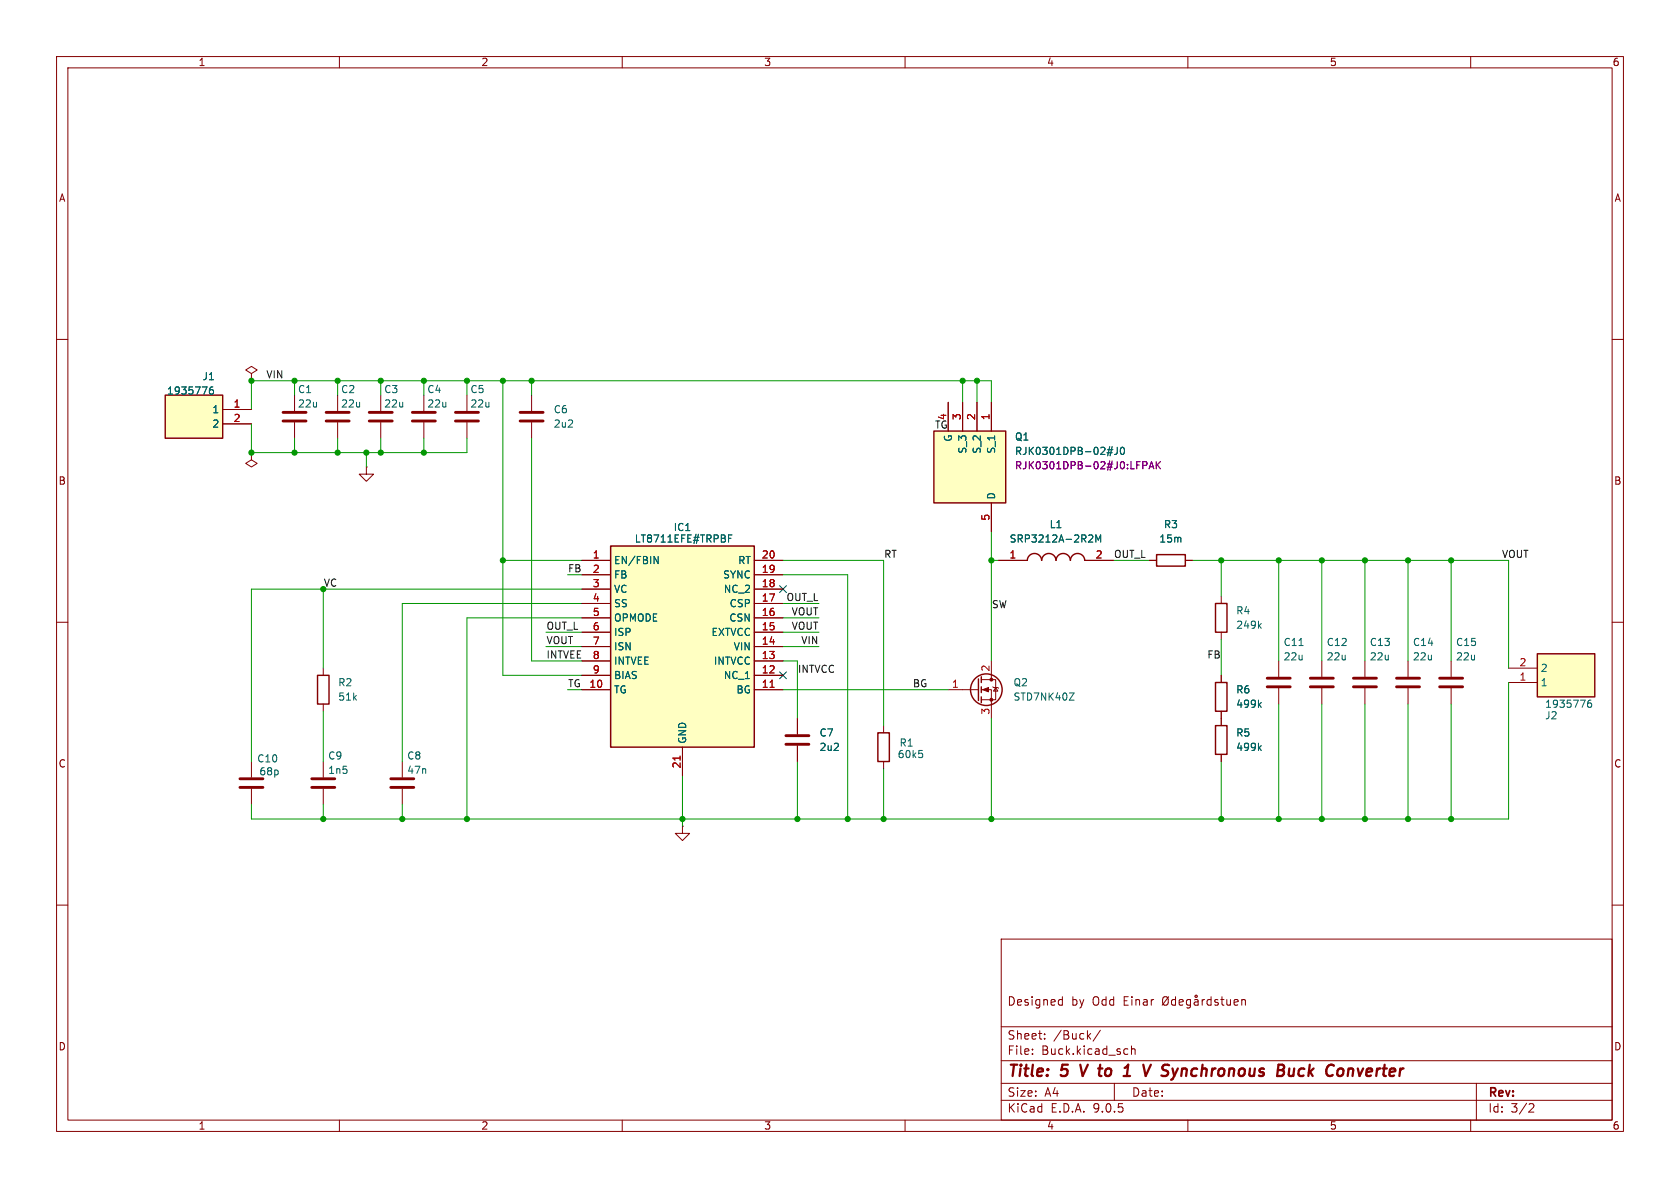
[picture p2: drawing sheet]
<svg xmlns="http://www.w3.org/2000/svg" width="297mm" height="210mm" viewBox="0 0 297 210" stroke-linecap="round" stroke-linejoin="round" font-family="sans-serif">
<g fill="none" stroke="#840000" stroke-width=".18">
<path d="M10 10h277v190h-277zM12 12h273v186h-273zM60 10v2M110 10v2M160 10v2M210 10v2M260 10v2M10 60h2M44.4 66l1.1-.6-1.1-.6-1 .6 1 .6v1.3M44.4 67.3h.1M94 69.9v2.7M94 74.7v2.8"/>
<path d="M285 60h2M44.4 80v1.3l1.1 .6-1.1 .7-1-.7 1-.6M44.4 80h.1M10 110h2M175.3 116.8v3.3M215.9 105.4v1.3M215.9 111.8v1.2M215.9 119.4v1.3M285 110h2M44.4 134.6v2.8M44.4 139.4v2.8M57.1 134.6v2.8"/>
<path d="M57.1 139.4v2.8M71.1 134.6v2.8M71.1 139.4v2.8M167.6 121.9h5.4M173.5 120.1h2.5v3.6h-2.5M173.5 121.9h1.8v5.1M175.5 121.4l.1 .1h.8l.1 .2M176 121.5l.4 .7h-.8zM215.9 125.7v2.6M215.9 133.4v1.2M120.6 146.1v1.2h1.3l-1.3 1.3-1.2-1.3h1.2M120.6 146.1h.1"/>
<path d="M10 160h2M177 166h108v32h-108zM187.4 176.7l.4 .1M187.8 176.2v1.5M187.8 177.6l-.4 .1M205.7 176.3a.5 .5 0 0 1 .6-.1 .5 .5 0 0 1 .2 .5v.5a.5 .5 0 0 1-.5 .5 .5 .5 0 0 1-.5-.5v-.5zM206.6 176.2l-1.1 1.5M207.8 176.8l-.4-.1-.3 .3v.4l.1 .2h.6M207.8 176.2v1.5M208.5 177.2l.7-.1-.1-.3-.4-.1-.2 .2v.7h.6M210.5 176.8l-.5-.1-.3 .3v.4l.2 .2h.6M210.5 176.7v1.2l-.3 .3-.4-.1"/>
<path d="M211.2 176.8h.5l.1 .9M211.8 177.1h-.5a.29 .29 0 0 0-.2 .3 .29 .29 0 0 0 .2 .3l.5-.1M212.5 176.7v1M213 176.7l-.3 .1-.2 .2M214.1 176.8l-.4-.1-.3 .3v.4l.1 .2h.6M214.1 176.2v1.5M215.3 176.8l-.3-.1-.3 .2 .1 .2 .5 .2v.3h-.6M215.8 176.7h.6M216 176.2v1.3l.4 .2M216.9 176.7l.1 .9 .3 .1 .2-.1M217.5 176.7v1M218.2 177.2l.7-.1-.1-.3-.4-.1-.2 .2v.7h.6"/>
<path d="M219.5 176.8l.2-.1 .4 .1 .1 .9M219.5 176.7v1M285 160h2M60 198v2M110 198v2M160 198v2M177 194.5h108M177 191.5h108M177 187.5h108M177 181.5h108M182.5 186.3v.1M182.5 185.5v.1"/>
<path d="M184.7 183.6v.1M184.7 182.8v.1M192.4 183.1l.4 .6M192.8 182.7l-.6 .6M194.5 182.1l-1.3 2M197 191.5v3M199 185.4l.4 .1M199.4 186.3l-.4 .1M200 185.5l.2-.1 .4 .1 .1 .9M200 184.9v1.5M210 198v2M260 198v2"/>
<path d="M261 191.5v6.5M270.5 195.1l.5 .1 .2 .3-1 1.1h1"/>
<circle cx="211.5" cy="176.1" r=".21"/>
</g>
<path d="M191 188.2l.4 2M198.6 190.2h1.2M228.7 190l-.6 .2M228.8 188.9l-.2 1.3M230 188.9l-.4 .4-.1 .5 .2 .3 .6 .1M238.7 188.9l.5 .1v.2l-.1 1" fill="none" stroke="#840000" stroke-width=".4"/>
<g fill="none" stroke="#840000" stroke-width=".25">
<path d="M173.5 119.6v1.1M214.9 106.7h2v5.1h-2zM173 120v3.8M173.5 121.4v1M173.5 123.2v1M214.9 128.3h2v5.1h-2zM214.9 120.7h2v5h-2z"/>
<circle cx="174.4" cy="121.9" r="2.79"/>
</g>
<path d="M222.6 110.6l.4 .5M223 110.2l-.5 .5M189 122.5h.9l-.9 1.3h.9M222.6 132.2l.4 .5M222.6 124.6l.4 .4M223 131.8l-.5 .5M223 124.2l-.5 .5" fill="none" stroke="#006464" stroke-width=".18"/>
<path d="M91.9 72.9h4.1M91.9 74.4h4.1M42.4 139.2h4.1M42.4 137.7h4.1M55.1 139.2h4.1M55.1 137.7h4.1M69.1 139.2h4.1M69.1 137.7h4.1" fill="none" stroke="#840000" stroke-width=".51"/>
<g fill="#840000" stroke="#840000" stroke-width=".18">
<path d="M173.7 121.9l1.1-.4v.8z"/>
<circle cx="175.3" cy="120.1" r=".25"/>
<circle cx="175.3" cy="123.7" r=".25"/>
</g>
<path d="M107.9 96.5h25.4v35.6h-25.4z" fill="#ffffc2"/>
<path d="M107.9 96.5h25.4v35.6h-25.4zM56.1 119.4h2.1v5.1h-2.1z" fill="none" stroke="#840000" stroke-width=".25"/>
<g fill="none" stroke="#840000" stroke-width=".18">
<path d="M102.9 99.1h5M133.3 99.1h5.1M57.1 118.1v1.3M102.9 101.6h5M102.9 104.1h5M102.9 106.7h5M102.9 109.2h5M102.9 111.8h5M102.9 114.3h5M102.9 116.8h5M102.9 119.4h5M133.3 101.6h5.1"/>
<path d="M133.3 104.1h5.1M133.3 106.7h5.1M133.3 109.2h5.1M133.3 111.8h5.1M133.3 114.3h5.1M133.3 116.8h5.1M133.3 119.4h5.1M57.1 124.5v1.2M102.9 121.9h5M120.6 132.1v5.1M133.3 121.9h5.1"/>
</g>
<path d="M115.6 98.4l.8 1.2v-1.2M128.8 95.2h.4M128.8 94.6h.6" fill="none" stroke="#006464" stroke-width=".18"/>
<path d="M120.2 133.7v.7M136.1 121.5h.8" fill="none" stroke="#a90000" stroke-width=".18"/>
<path d="M271.8 115.6h10.1v7.6h-10.1z" fill="#ffffc2"/>
<path d="M271.8 115.6h10.1v7.6h-10.1zM155.2 129.5h2v5.1h-2z" fill="none" stroke="#840000" stroke-width=".25"/>
<g fill="none" stroke="#840000" stroke-width=".18">
<path d="M67.3 69.9v2.7M67.3 74.7v2.8M82.5 69.9v2.7M82.5 74.7v2.8M64.8 82.6v1.2h1.2l-1.2 1.3-1.3-1.3h1.3M64.8 82.6h.1M233.7 116.8v2.8M248.9 116.8v2.8M256.5 116.8v2.8M266.7 118.1h5.1M141 127v2.8M141 131.8v2.8"/>
<path d="M156.2 128.3v1.2M156.2 134.6v1.3M233.7 121.7v2.8M248.9 121.7v2.8M256.5 121.7v2.8M266.7 120.7h5.1"/>
</g>
<path d="M162.5 132.7h.6M162.9 133.1l.2 .3v.3l-.2 .2M281.3 123.8h-.4a.86 .86 0 0 0 0 1.2l.4-.1 .1-.4-.3-.2h-.2l-.2 .2" fill="none" stroke="#006464" stroke-width=".18"/>
<path d="M65.3 72.9h4M65.3 74.4h4M80.5 72.9h4.1M80.5 74.4h4.1M231.6 119.9h4.1M246.9 119.9h4.1M254.5 119.9h4.1M138.9 131.6h4.1M138.9 130h4.1M231.6 121.4h4.1M246.9 121.4h4.1M254.5 121.4h4.1" fill="none" stroke="#840000" stroke-width=".51"/>
<path d="M29.2 69.9h10.2v7.6h-10.2z" fill="#ffffc2"/>
<path d="M29.2 69.9h10.2v7.6h-10.2zM181.6 99.1a1.27 1.27 0 0 1 1.3-1.3 1.27 1.27 0 0 1 1.2 1.3 1.27 1.27 0 0 1 1.3-1.3 1.27 1.27 0 0 1 1.3 1.3 1.27 1.27 0 0 1 1.3-1.3 1.27 1.27 0 0 1 1.2 1.3 1.27 1.27 0 0 1 1.3-1.3 1.27 1.27 0 0 1 1.3 1.3M204.5 98h5v2.1h-5z" fill="none" stroke="#840000" stroke-width=".25"/>
<g fill="none" stroke="#840000" stroke-width=".18">
<path d="M39.4 72.4h5M39.4 74.9h5M52.1 69.9v2.7M52.1 74.7v2.8M59.7 69.9v2.7M59.7 74.7v2.8M74.9 69.9v2.7M74.9 74.7v2.8M176.5 99.1h5.1M191.8 99.1h5M203.2 99.1h1.3M209.5 99.1h1.3"/>
<path d="M241.3 116.8v2.8M241.3 121.7v2.8"/>
</g>
<path d="M37.6 68.4l-.3 .1a.86 .86 0 0 0 0 1.2l.4-.2v-.4l-.2-.2h-.2l-.3 .2M192.6 94.6h.5l.1 .3-.8 .9h.8M193.7 95.8v-1.2l.5 .9 .4-.9v1.2" fill="none" stroke="#006464" stroke-width=".18"/>
<path d="M50 72.9h4.1M50 74.4h4.1M57.7 72.9h4M57.7 74.4h4M72.9 72.9h4.1M72.9 74.4h4.1M239.3 119.9h4M239.3 121.4h4" fill="none" stroke="#840000" stroke-width=".51"/>
<path d="M165.1 76.2h12.7v12.7h-12.7z" fill="#ffffc2"/>
<path d="M165.1 76.2h12.7v12.7h-12.7z" fill="none" stroke="#840000" stroke-width=".25"/>
<g fill="none" stroke="#840000" stroke-width=".18">
<path d="M39.4 72.4h5M39.4 74.9h5M44.4 67.3h.1M167.6 71.1v5.1M170.2 71.1v5.1M172.7 71.1v5.1M175.3 71.1v5.1M102.9 99.1h5M133.3 99.1h5.1M175.3 88.9v5.1M176.5 99.1h5.1M191.8 99.1h5"/>
<path d="M203.2 99.1h1.3M209.5 99.1h1.3M102.9 101.6h5M102.9 104.1h5M102.9 106.7h5M102.9 109.2h5M102.9 111.8h5M102.9 114.3h5M102.9 116.8h5M102.9 119.4h5M133.3 101.6h5.1M133.3 104.1h5.1"/>
<path d="M133.3 106.7h5.1M133.3 109.2h5.1M133.3 111.8h5.1M133.3 114.3h5.1M133.3 116.8h5.1M133.3 119.4h5.1M215.9 119.4v1.3M226.1 116.8v2.8M102.9 121.9h5M120.6 132.1v5.1M133.3 121.9h5.1M141 127v2.8"/>
<path d="M141 131.8v2.8M215.9 125.7v2.6M215.9 133.4v1.2M226.1 121.7v2.8"/>
</g>
<g fill="none" stroke="#006464" stroke-width=".18">
<path d="M37.6 68.4l-.3 .1a.86 .86 0 0 0 0 1.2l.4-.2v-.4l-.2-.2h-.2l-.3 .2M195.8 79.5h.9M196.6 78.9l-.4 1.7M197.5 79.1v.9a.41 .41 0 0 1-.5 .3M198.2 79.1h.2a.68 .68 0 0 1 .4 .6 .68 .68 0 0 1-.4 .6 .84 .84 0 0 1-.2-1.2zM115.6 98.4l.8 1.2v-1.2M128.8 95.2h.4M128.8 94.6h.6M192.6 94.6h.5l.1 .3-.8 .9h.8M193.7 95.8v-1.2l.5 .9 .4-.9v1.2M195.7 80h.9M229.7 114.1h.7"/>
<path d="M222.6 132.2l.4 .5M222.6 124.6l.4 .4M223 131.8l-.5 .5M223 124.2l-.5 .5"/>
</g>
<path d="M202.1 81.6h.4l.3 .2-.1 .4-.6 .1M203.1 82.9l.5-1.3 .4 1.3M203.3 82.5h.6M204.4 81.6v1.3M204.6 82.1l.5 .8M205.1 81.6l-.7 .7" fill="none" stroke="#840084" stroke-width=".18"/>
<path d="M224 119.9h4.1M224 121.4h4.1" fill="none" stroke="#840000" stroke-width=".51"/>
<g fill="none" stroke="#009600" stroke-width=".18">
<path d="M44.4 74.9v5.1h38.1v-2.5M52.1 67.3v2.6M52.1 77.5v2.5M59.7 67.3v2.6M59.7 77.5v2.5M67.3 67.3v2.6M67.3 77.5v2.5M74.9 67.3v2.6M74.9 77.5v2.5M82.5 67.3v2.6M88.9 67.3v52.1h14M94 67.3v2.6"/>
<path d="M94 77.5v39.3h8.9M167.6 71.1v5.1M170.2 67.3v3.8M172.7 67.3v3.8M175.3 71.1v-3.8h-130.9v5.1M64.8 80v2.6M88.9 99.1h14M138.4 99.1h17.8v29.2M175.3 99.1h1.2M175.3 94v22.8M196.8 99.1h6.4M210.8 99.1h55.9v19"/>
<path d="M215.9 99.1v6.3M226.1 99.1v17.7M233.7 99.1v17.7M241.3 99.1v17.7M248.9 99.1v17.7M256.5 99.1v17.7M57.1 104.1v14M96.5 114.3h6.4M96.5 111.8h6.4M102.9 109.2h-20.4v35.6M102.9 104.1h-58.5v30.5M102.9 106.7h-31.8v27.9"/>
<path d="M138.4 114.3h6.4M138.4 101.6h11.5v43.2M138.4 109.2h6.4M138.4 116.8h2.6v10.2M138.4 106.7h6.4M138.4 111.8h6.4M215.9 113v6.4M57.1 125.7v8.9M120.6 137.2v8.9M138.4 121.9h29.2M141 134.6v10.2M156.2 135.9v8.9"/>
<path d="M175.3 127v17.8M215.9 134.6v10.2M226.1 124.5v20.3M233.7 124.5v20.3M241.3 124.5v20.3M248.9 124.5v20.3M256.5 124.5v20.3M266.7 120.7v24.1h-222.3v-2.6M57.1 142.2v2.6M71.1 142.2v2.6"/>
</g>
<path d="M137.8 103.5l1.2 1.2M137.8 118.8l1.2 1.2M139 103.5l-1.2 1.2M139 118.8l-1.2 1.2" fill="none" stroke="#000084" stroke-width=".18"/>
<path d="M120.2 133.7v.7M136.1 121.5h.8" fill="none" stroke="#a90000" stroke-width=".18"/>
<g fill="#009600" stroke="#009600" stroke-width=".18">
<circle cx="141" cy="144.8" r=".46"/>
<circle cx="156.2" cy="144.8" r=".46"/>
<circle cx="149.9" cy="144.8" r=".46"/>
<circle cx="170.2" cy="67.3" r=".46"/>
<circle cx="172.7" cy="67.3" r=".46"/>
<circle cx="120.6" cy="144.8" r=".46"/>
<circle cx="94" cy="67.3" r=".46"/>
<circle cx="88.9" cy="67.3" r=".46"/>
<circle cx="74.9" cy="67.3" r=".46"/>
<circle cx="82.5" cy="67.3" r=".46"/>
<circle cx="226.1" cy="144.8" r=".46"/>
<circle cx="215.9" cy="144.8" r=".46"/>
<circle cx="175.3" cy="144.8" r=".46"/>
<circle cx="215.9" cy="99.1" r=".46"/>
<circle cx="226.1" cy="99.1" r=".46"/>
<circle cx="175.3" cy="99.1" r=".46"/>
<circle cx="57.1" cy="104.1" r=".46"/>
<circle cx="74.9" cy="80" r=".46"/>
<circle cx="88.9" cy="99.1" r=".46"/>
<circle cx="71.1" cy="144.8" r=".46"/>
<circle cx="82.5" cy="144.8" r=".46"/>
<circle cx="44.4" cy="80" r=".46"/>
<circle cx="52.1" cy="80" r=".46"/>
<circle cx="57.1" cy="144.8" r=".46"/>
<circle cx="233.7" cy="144.8" r=".46"/>
<circle cx="241.3" cy="144.8" r=".46"/>
<circle cx="241.3" cy="99.1" r=".46"/>
<circle cx="248.9" cy="99.1" r=".46"/>
<circle cx="256.5" cy="99.1" r=".46"/>
<circle cx="256.5" cy="144.8" r=".46"/>
<circle cx="248.9" cy="144.8" r=".46"/>
<circle cx="233.7" cy="99.1" r=".46"/>
<circle cx="59.7" cy="80" r=".46"/>
<circle cx="67.3" cy="80" r=".46"/>
<circle cx="64.8" cy="80" r=".46"/>
<circle cx="59.7" cy="67.3" r=".46"/>
<circle cx="67.3" cy="67.3" r=".46"/>
<circle cx="52.1" cy="67.3" r=".46"/>
<circle cx="44.4" cy="67.3" r=".46"/>
</g>
<g font-size="2.8" fill="#840000">
<text x="178" y="190.9">Title:</text>
<text x="187.7" y="190.9">5</text>
<text x="191.9" y="190.9">V to</text>
<text x="201.2" y="190.9">1</text>
<text x="205.4" y="190.9">V Synchronous</text>
<text x="230.6" y="190.9">Buck</text>
<text x="240.1" y="190.9">Converter</text>
</g>
<g font-size="2.1" fill="#840000">
<text x="178" y="178">Designed</text>
<text x="189.4" y="178">by</text>
<text x="193.2" y="178">Odd</text>
<text x="198.8" y="178">Einar</text>
<text x="178" y="184">Sheet:</text>
<text x="186.2" y="184">/Buck/</text>
<text x="178" y="186.7">File:</text>
<text x="184.1" y="186.7">Buck.kicad_sch</text>
<text x="178" y="196.9">KiCad</text>
<text x="178" y="194.1">Size:</text>
<text x="184.7" y="194.1">A4</text>
<text x="185.7" y="196.9">E.D.A.</text>
<text x="193.3" y="196.9">9.0.5</text>
<text x="200" y="194.1">Date:</text>
<text x="263" y="194.3">Rev:</text>
<text x="263" y="196.9">Id:</text>
<text x="267.1" y="196.9">3/2</text>
</g>
<g font-size="1.8" fill="#840000">
<text x="35" y="11.9">1</text>
<text x="85" y="11.9">2</text>
<text x="135" y="11.9">3</text>
<text x="185" y="11.9">4</text>
<text x="235" y="11.9">5</text>
<text x="285" y="11.9">6</text>
<text x="10.3" y="35.9">A</text>
<text x="285.3" y="35.9">A</text>
<text x="10.3" y="85.9">B</text>
<text x="285.3" y="85.9">B</text>
<text x="10.3" y="135.9">C</text>
<text x="285.3" y="135.9">C</text>
<text x="10.3" y="185.9">D</text>
<text x="285.3" y="185.9">D</text>
<text x="35" y="199.9">1</text>
<text x="85" y="199.9">2</text>
<text x="135" y="199.9">3</text>
<text x="185" y="199.9">4</text>
<text x="235" y="199.9">5</text>
<text x="285" y="199.9">6</text>
</g>
<g font-size="1.8" fill="#006464">
<text x="29.4" y="70">1935776</text>
<text x="35.7" y="67.4">J1</text>
<text x="52.6" y="69.7">C1</text>
<text x="60.2" y="69.7">C2</text>
<text x="67.8" y="69.7">C3</text>
<text x="75.4" y="69.7">C4</text>
<text x="83.1" y="69.7">C5</text>
<text x="37.4" y="73.3">1</text>
<text x="37.4" y="75.8">2</text>
<text x="52.6" y="72.2">22u</text>
<text x="60.2" y="72.2">22u</text>
<text x="67.8" y="72.2">22u</text>
<text x="75.4" y="72.2">22u</text>
<text x="83.1" y="72.2">22u</text>
<text x="97.8" y="73.3">C6</text>
<text x="97.8" y="75.8">2u2</text>
<text x="168.5" y="78.2" transform="rotate(-90 168.5 78.2)">G</text>
<text x="171" y="80.3" transform="rotate(-90 171 80.3)">S_3</text>
<text x="173.6" y="80.3" transform="rotate(-90 173.6 80.3)">S_2</text>
<text x="176.1" y="80.3" transform="rotate(-90 176.1 80.3)">S_1</text>
<text x="179.3" y="80.6">RJK0301DPB-02#J0</text>
<text x="179.3" y="78.1">Q1</text>
<text x="176.1" y="88.4" transform="rotate(-90 176.1 88.4)">D</text>
<text x="119" y="94.1">IC1</text>
<text x="185.5" y="93.6">L1</text>
<text x="205.7" y="93.6">R3</text>
<text x="108.5" y="99.9">EN/FBIN</text>
<text x="112.1" y="96.1">LT8711EFE#TRPBF</text>
<text x="130.4" y="99.9">RT</text>
<text x="178.4" y="96.1">SRP3212A-2R2M</text>
<text x="204.9" y="96.1">15m</text>
<text x="108.5" y="102.5">FB</text>
<text x="108.5" y="105">VC</text>
<text x="108.5" y="107.5">SS</text>
<text x="127.7" y="102.5">SYNC</text>
<text x="127.9" y="105">NC_2</text>
<text x="128.9" y="107.5">CSP</text>
<text x="108.5" y="110.1">OPMODE</text>
<text x="108.5" y="112.6">ISP</text>
<text x="125.7" y="112.6">EXTVCC</text>
<text x="128.8" y="110.1">CSN</text>
<text x="218.4" y="108.8">R4</text>
<text x="218.4" y="111.4">249k</text>
<text x="108.5" y="115.2">ISN</text>
<text x="108.5" y="117.7">INTVEE</text>
<text x="126.1" y="117.7">INTVCC</text>
<text x="129.6" y="115.2">VIN</text>
<text x="226.8" y="114.4">C11</text>
<text x="226.8" y="116.9">22u</text>
<text x="234.5" y="114.4">C12</text>
<text x="234.5" y="116.9">22u</text>
<text x="242.1" y="114.4">C13</text>
<text x="242.1" y="116.9">22u</text>
<text x="249.7" y="114.4">C14</text>
<text x="249.7" y="116.9">22u</text>
<text x="257.3" y="114.4">C15</text>
<text x="257.3" y="116.9">22u</text>
<text x="272.3" y="119">2</text>
<text x="59.7" y="121.5">R2</text>
<text x="59.7" y="124.1">51k</text>
<text x="108.5" y="120.2">BIAS</text>
<text x="108.5" y="122.8">TG</text>
<text x="127.9" y="120.2">NC_1</text>
<text x="130.1" y="122.8">BG</text>
<text x="179.1" y="121.5">Q2</text>
<text x="179.1" y="124.1">STD7NK40Z</text>
<text x="218.4" y="122.8">R6</text>
<text x="218.4" y="125.3">499k</text>
<text x="272.3" y="121.5">1</text>
<text x="273.1" y="125.3">1935776</text>
<text x="121.5" y="131.6" transform="rotate(-90 121.5 131.6)">GND</text>
<text x="144.8" y="130.4">C7</text>
<text x="218.4" y="130.4">R5</text>
<text x="273.1" y="127.4">J2</text>
<text x="45.4" y="135">C10</text>
<text x="45.7" y="137.3">68p</text>
<text x="57.9" y="134.5">C9</text>
<text x="57.9" y="137">1n5</text>
<text x="71.9" y="134.5">C8</text>
<text x="71.9" y="137">47n</text>
<text x="144.8" y="132.9">2u2</text>
<text x="158.6" y="134.2">60k5</text>
<text x="158.9" y="132.2">R1</text>
<text x="218.4" y="132.9">499k</text>
</g>
<g font-size="1.8" fill="#0f0f0f">
<text x="47" y="67">VIN</text>
<text x="165.2" y="75.9">TG</text>
<text x="156.2" y="98.7">RT</text>
<text x="196.8" y="98.7">OUT_L</text>
<text x="265.4" y="98.7">VOUT</text>
<text x="57.1" y="103.8">VC</text>
<text x="139" y="106.3">OUT_L</text>
<text x="175.3" y="107.6">SW</text>
<text x="96.5" y="114">VOUT</text>
<text x="96.5" y="111.4">OUT_L</text>
<text x="139.9" y="111.4">VOUT</text>
<text x="139.9" y="108.9">VOUT</text>
<text x="141.6" y="114">VIN</text>
<text x="96.5" y="116.5">INTVEE</text>
<text x="141" y="119">INTVCC</text>
<text x="213.3" y="116.5">FB</text>
<text x="161.3" y="121.6">BG</text>
</g>
<g font-size="1.8" fill="#a90000">
<text x="41.2" y="72.1">1</text>
<text x="41.2" y="74.7">2</text>
<text x="167.4" y="74.4" transform="rotate(-90 167.4 74.4)">4</text>
<text x="169.9" y="74.4" transform="rotate(-90 169.9 74.4)">3</text>
<text x="172.5" y="74.4" transform="rotate(-90 172.5 74.4)">2</text>
<text x="175" y="74.4" transform="rotate(-90 175 74.4)">1</text>
<text x="175" y="92.1" transform="rotate(-90 175 92.1)">5</text>
<text x="104.7" y="98.8">1</text>
<text x="104.7" y="101.3">2</text>
<text x="134.6" y="98.8">20</text>
<text x="134.6" y="101.3">19</text>
<text x="178.4" y="98.8">1</text>
<text x="193.6" y="98.8">2</text>
<text x="104.7" y="103.9">3</text>
<text x="104.7" y="106.4">4</text>
<text x="134.6" y="103.9">18</text>
<text x="134.6" y="106.4">17</text>
<text x="104.7" y="109">5</text>
<text x="104.7" y="111.5">6</text>
<text x="134.6" y="109">16</text>
<text x="134.6" y="111.5">15</text>
<text x="104.7" y="114">7</text>
<text x="104.7" y="116.6">8</text>
<text x="104.7" y="119.1">9</text>
<text x="134.6" y="114">14</text>
<text x="134.6" y="116.6">13</text>
<text x="134.6" y="119.1">12</text>
<text x="175" y="118.8" transform="rotate(-90 175 118.8)">2</text>
<text x="268.5" y="117.9">2</text>
<text x="104.1" y="121.7">10</text>
<text x="134.6" y="121.7">11</text>
<text x="168.2" y="121.7">1</text>
<text x="268.5" y="120.4">1</text>
<text x="175" y="126.4" transform="rotate(-90 175 126.4)">3</text>
<text x="120.4" y="135.9" transform="rotate(-90 120.4 135.9)">21</text>
</g>
<text font-size="1.8" fill="#840084" x="179.3" y="83.2">RJK0301DPB-02#J0:LFPAK</text>
<g font-size="1.8" fill="#009600">
<text x="100.3" y="101.3">FB</text>
<text x="100.3" y="121.6">TG</text>
</g>
</svg>
